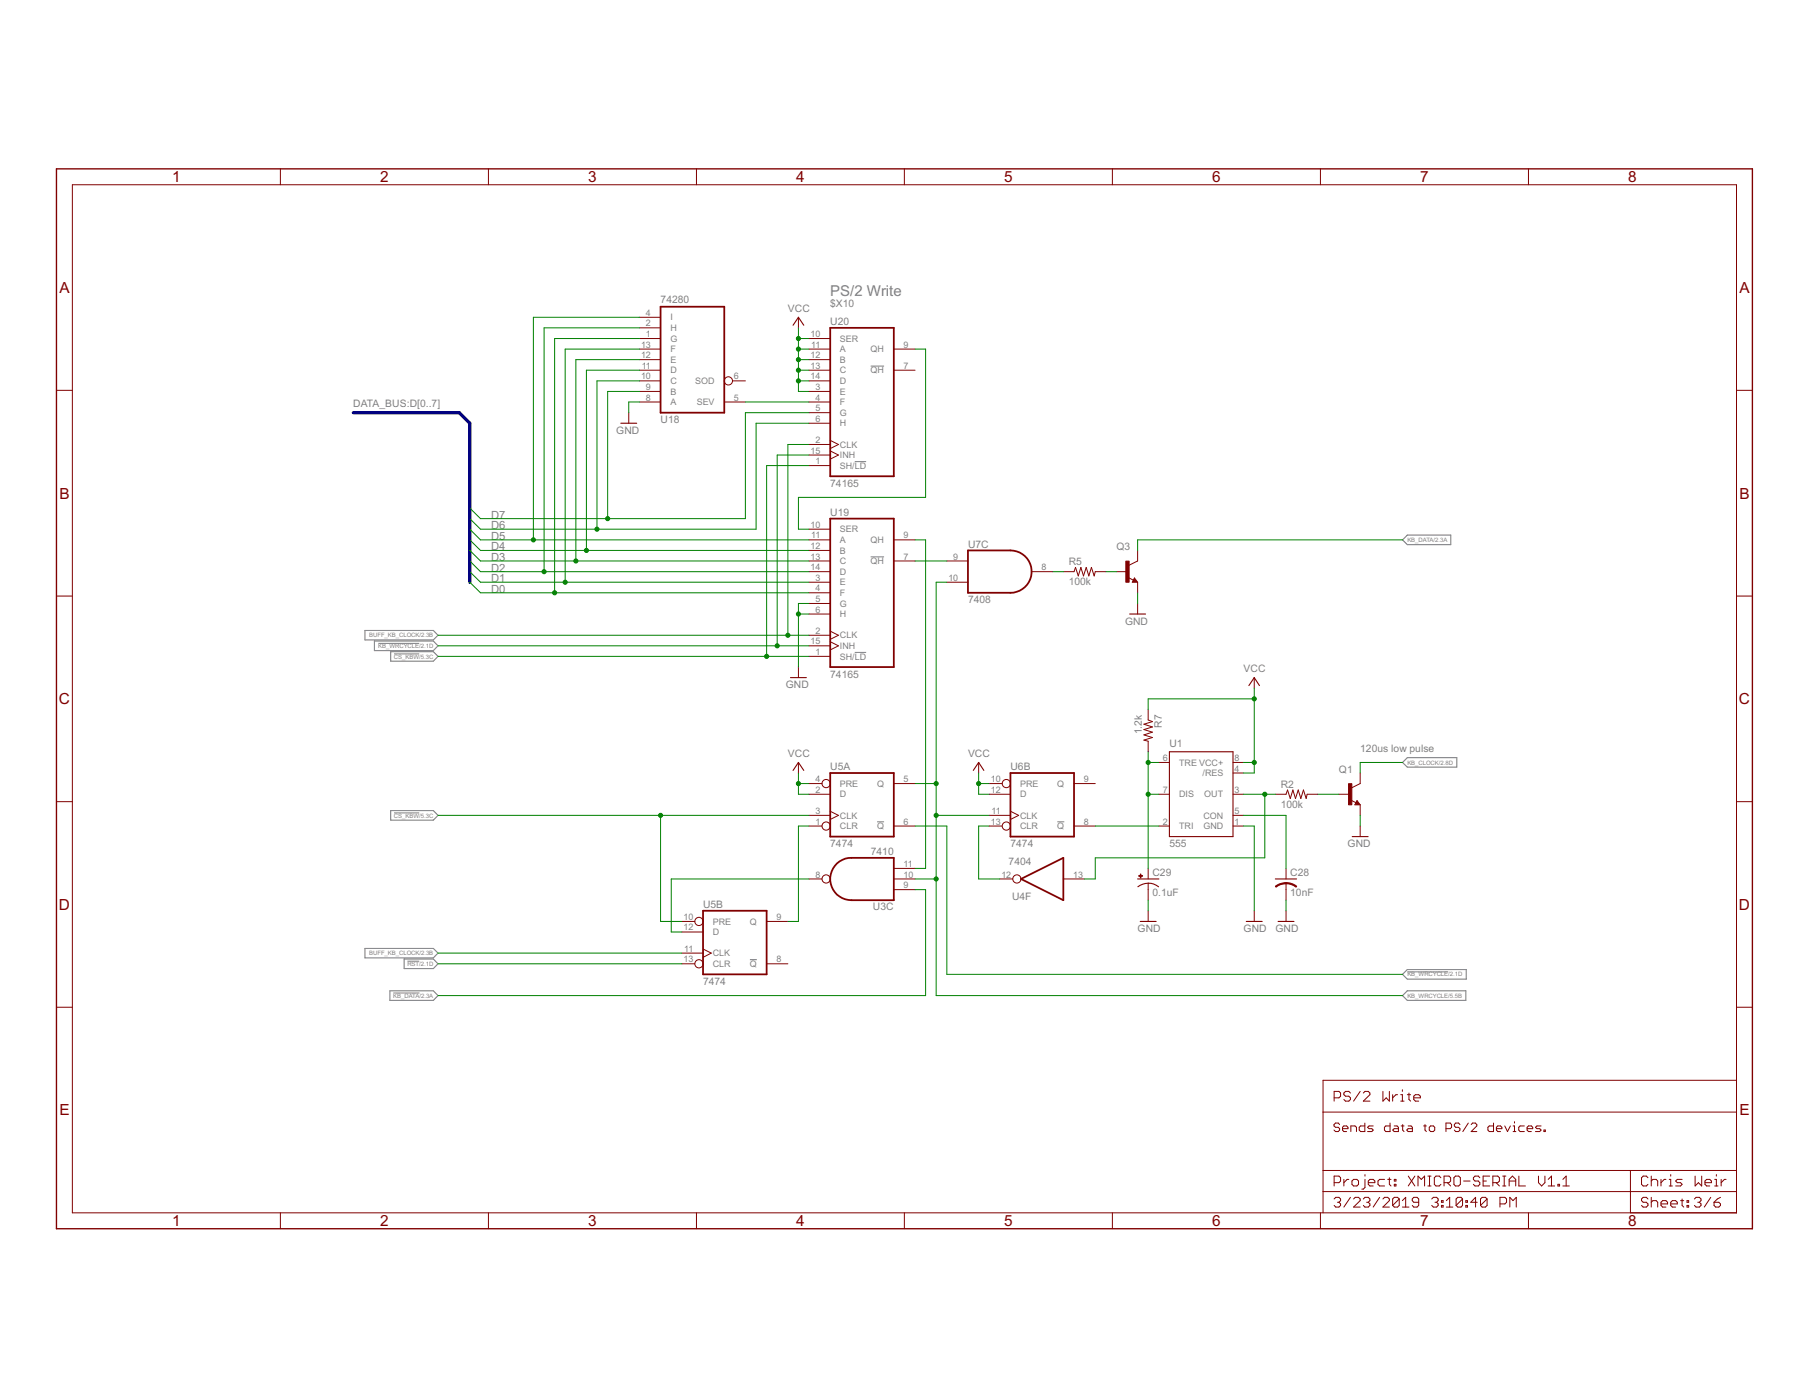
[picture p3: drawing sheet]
<svg xmlns="http://www.w3.org/2000/svg" width="279mm" height="216mm" viewBox="0 0 279 216" stroke-linecap="round" stroke-linejoin="round" font-family="sans-serif">
<g fill="none" stroke="#808080" stroke-width=".15">
<path d="M134.5 56.5h2M132 71.3h1.8M58.4 99.4h6.3M134.5 86h2M60.9 101h3.8M132 100.8h1.8M60.9 125.5h3.8M135.5 126.9h1M163.3 126.9h1.1M60.7 153.4h4.1M62.9 148.4h1.8M115.8 148.2h1.1"/>
<path d="M217.4 150.1h6.3"/>
</g>
<path d="M56.4 97.4h10.5l.7 .7-.7 .7h-10.5zM57.8 99h9.1l.7 .7-.7 .8h-9.1zM216.6 83.4l.8-.8h6.7v1.5h-6.7zM60.3 100.6h6.6l.7 .8-.7 .7h-6.6zM216.6 117.8l.8-.8h7.6v1.5h-7.6zM60.3 125.2h6.6l.7 .7-.7 .8h-6.6zM56.4 146.5h10.5l.7 .7-.7 .7h-10.5zM60.2 153h6.7l.7 .8-.7 .7h-6.7zM62.4 148.1h4.5l.7 .7-.7 .8h-4.5zM216.6 153.8l.8-.8h9v1.5h-9zM216.6 150.5l.8-.8h9.1v1.5h-9.1z" fill="none" stroke="#808080" stroke-width=".17"/>
<path d="M8.7 26.1h262v163.7h-262z" fill="none" stroke="#800000" stroke-width=".21"/>
<g fill="none" stroke="#800000" stroke-width=".15">
<path d="M11.2 28.5h257v158.8h-257zM43.3 26.1v2.4M75.4 26.1v2.4M107.6 26.1v2.4M139.7 26.1v2.4M171.8 26.1v2.4M203.9 26.1v2.4M236.1 26.1v2.4M98.8 52.3h3.2M98.8 50.6h3.2M98.8 49h3.2M98.8 58.8h3.2"/>
<path d="M98.8 57.2h3.2M98.8 55.5h3.2M98.8 53.9h3.2M113.1 58.8h2M123.3 49v1.6M124.9 52.3h3.3M124.9 58.8h3.3M124.9 57.2h3.3M124.9 55.5h3.3M124.9 53.9h3.3M138 57.2h3.3M138 53.9h3.3"/>
<path d="M8.7 60.3h2.5M97.1 63.7v1.7M98.8 62.1h3.2M98.8 60.5h3.2M111.9 62.1h3.2M124.9 62.1h3.3M124.9 60.5h3.3M124.9 71.9h3.3M124.9 68.6h3.3M124.9 63.7h3.3M124.9 65.4h3.3M124.9 70.3h3.3"/>
<path d="M128.2 68l1.3 .6-1.3 .7M128.2 69.6l1.3 .7-1.3 .6M268.2 60.3h2.5M8.7 92.1h2.5M124.9 89.9h3.3M124.9 88.3h3.3M124.9 98.1h3.3M124.9 91.5h3.3M124.9 93.2h3.3M124.9 94.8h3.3M124.9 86.6h3.3M124.9 83.4h3.3"/>
<path d="M124.9 81.7h3.3M124.9 85h3.3M124.9 99.7h3.3M128.2 97.5l1.3 .6-1.3 .6M128.2 99.1l1.3 .6-1.3 .7M138 86.6h3.3M138 83.4h3.3M146.2 89.9h3.3M146.2 86.6h3.3M159.3 88.3h3.3M164.2 88.3h1.7l.2-.7 .4 1.3 .4-1.3 .4 1.3 .5-1.3 .4 1.3 .4-1.3 .4 1.3 .2-.6h1.6M172.4 88.3h1.7"/>
<path d="M174.3 89.2l.7 .4M175.2 89.3l.5 .6h-.8zM175.7 85v1.6l-1.3 .7M175.7 89.9v1.6M175.7 93.2v1.6M268.2 92.1h2.5M123.3 103v1.6M123.3 117.8v1.6M124.9 101.4h3.3M151.2 117.8v1.6M177.3 109.6v1.6l.7 .2-1.3 .4 1.3 .5-1.3 .4 1.3 .4-1.3 .4 1.3 .4-1.3 .4 .6 .2v1.6M179 117.8h1.6"/>
<path d="M190.4 117.8h1.7M190.4 119.4h1.7M193.7 104.6v1.7M210.1 119.4v1.6l-1.3 .7M8.7 123.8h2.5M124.9 122.7h3.3M124.9 127.6h2.1M124.9 125.9h3.3M124.9 121h2.1M124.9 135.7h2.1M128.2 125.3l1.3 .6-1.3 .7M138 127.6h3.3"/>
<path d="M138 121h3.3M138 135.7h3.3M138 137.4h3.3M138 134.1h3.3M152.8 122.7h3.3M152.8 127.6h2M152.8 125.9h3.3M152.8 121h2M154.4 135.7h2M156.1 125.3l1.2 .6-1.2 .7M164.2 135.7h3.3M165.9 127.6h3.3"/>
<path d="M165.9 121h3.3M177.3 134.1v1.6M177.3 136.4v2.6M179 122.7h1.6M179 127.6h1.6M190.4 122.7h1.7M190.4 127.6h1.7M190.4 125.9h1.7M197 122.7h1.6l.3-.7 .4 1.3 .4-1.3 .4 1.3 .4-1.3 .4 1.3 .4-1.3 .4 1.3 .2-.6h1.6M198.6 134.1v1.6M198.6 136.4v2.6M206.8 122.7h1.6"/>
<path d="M208.6 123.6l.8 .4M209.6 123.6l.5 .7h-.8zM210.1 124.3v1.6M210.1 127.6v1.6M268.2 123.8h2.5M8.7 155.6h2.5M105.3 148.8h2M105.3 143.9h3.3M105.3 147.2h3.3M105.3 142.3h2M108.6 146.6l1.3 .6-1.3 .6M118.4 148.8h3.3"/>
<path d="M118.4 142.3h3.3M177.3 140.7v1.6M193.7 140.7v1.6M198.6 140.7v1.6M268.2 155.6h2.5M204.3 171.7h63.9M206.1 169.5h.7l.3-.2v-.5l-.3-.2h-.7v1.5M206.9 173.7l-.2-.3h-.4l-.3 .3v.2l.3 .2h.4l.2 .2v.2l-.2 .3h-.4l-.3-.3M207.3 174.3h.9v-.2l-.2-.2h-.4l-.3 .2v.4l.3 .3h.4M208.6 168.8l-.3-.2h-.5l-.2 .2v.3l.2 .2h.5l.3 .2v.3l-.3 .3h-.5l-.2-.3M208.6 174.8v-.9h.7l.2 .2v.7M210.1 168.6l-1 1.5"/>
<path d="M210.6 168.8l.2-.2h.5l.3 .2v.3l-1 1h1M210.8 173.4v1.4h-.7l-.2-.3v-.4l.2-.2h.7M212.1 173.9h-.6l-.3 .2 .3 .2h.4l.2 .2-.2 .3h-.7M213.6 168.6v1.5l.5-.6 .5 .6v-1.5M214.7 173.4v1.4h-.7l-.2-.3v-.4l.2-.2h.7M215.1 169.1v1M215.3 173.9h.5l.2 .2v.7h-.7l-.2-.3 .2-.2h.7M215.9 169.1h-.3l-.5 .4M216.3 170.1h.6M216.3 169.1h.3v1M216.4 173.9h.5M216.6 168.3v.3"/>
<path d="M216.6 173.7v.8l.3 .3M217.4 169.1h.5M217.5 173.9h.4l.2 .2v.7h-.6l-.2-.3 .2-.2h.6M217.6 168.8v1l.3 .3M218.4 169.5h1v-.2l-.3-.2h-.5l-.2 .2v.5l.2 .3h.5M219.9 173.9h.4M220.1 173.7v.8l.2 .3M220.7 174.1l.3-.2h.4l.2 .2v.4l-.2 .3h-.4l-.3-.3zM223.3 174.3h.7l.2-.2v-.4l-.2-.3h-.7v1.4M225.5 173.7l-.2-.3h-.5l-.2 .3v.2l.2 .2h.5l.2 .2v.2l-.2 .3h-.5l-.2-.3M226.8 173.4l-.9 1.4M227.2 173.7l.2-.3h.5l.2 .3v.2l-.9 .9h.9"/>
<path d="M230.7 173.4v1.4h-.7l-.2-.3v-.4l.2-.2h.7M231.1 174.3h.9v-.2l-.2-.2h-.5l-.2 .2v.4l.2 .3h.5M232.4 173.9l.4 .9 .5-.9M233.7 174.8h.4M233.7 173.9h.2v.9M233.9 173.2v.2M235.4 173.9h-.6l-.2 .2v.4l.2 .3h.6M235.9 174.3h.8v-.2l-.2-.2h-.4l-.2 .2v.4l.2 .3h.4M238 173.9h-.6l-.2 .2 .2 .2h.4l.2 .2-.2 .3h-.6M238.5 174.5h.2v.3h-.2zM268.2 166.8h-63.9v20.5M43.3 187.3v2.5"/>
<path d="M75.4 187.3v2.5M107.6 187.3v2.5M139.7 187.3v2.5M171.8 187.3v2.5M203.9 187.3v2.5M204.3 180.8h63.9M204.3 184h63.9M206.1 182.6h.7l.3-.2v-.5l-.3-.3h-.7v1.6M206.1 185.2l.2-.3h.5l.3 .3v.2l-.3 .3M206.6 185.7h.2M206.8 185.7l.3 .2v.3l-.3 .2h-.5l-.2-.2M207.6 182.1v1.1"/>
<path d="M208.3 182.1h-.2l-.5 .5M208.6 184.9l-1 1.5M209.1 182.1h.5l.2 .3v.5l-.2 .3h-.5l-.3-.3v-.5zM209.1 185.2l.2-.3h.5l.3 .3v.2l-1 1h1M210.6 185.2l.2-.3h.5l.3 .3v.2l-.3 .3M210.8 182.1v1.3l-.2 .2h-.3M210.8 181.4v.2M211.1 185.7h.2M211.3 182.6h1v-.2l-.2-.3h-.5l-.3 .3v.5l.3 .3h.5M211.3 185.7l.3 .2v.3l-.3 .2h-.5l-.2-.2M213.1 184.9l-1 1.5M213.6 185.2l.2-.3h.5l.3 .3v.2l-1 1h1"/>
<path d="M213.8 182.1h-.7l-.3 .3v.5l.3 .3h.7M214.3 182.1h.5M214.6 181.9v1l.2 .3M215.3 182.1h.3v.3h-.3zM215.3 182.9h.3v.3h-.3zM216.1 185.2l-.2-.3h-.6l-.2 .3v1M216.1 185.2v1l-.2 .2h-.6l-.2-.2M216.1 185.2l-1 1M216.6 186.4h1M216.6 185.4l.5-.5v1.5M217.5 181.6l1 1.6M218.5 181.6l-1 1.6"/>
<path d="M219 183.2v-1.6l.5 .5 .5-.5v1.6M219.1 185.7h-.7l-.3-.3v-.2l.3-.3h.5l.2 .3v1l-.2 .2h-.5l-.3-.2M220.5 181.6h.5M220.5 183.2h.5M220.8 181.6v1.6M221.1 185.2l.3-.3h.5l.2 .3v.2l-.2 .3M221.6 185.7h.3M221.9 185.7l.2 .2v.3l-.2 .2h-.5l-.3-.2M222.5 181.9l-.2-.3h-.5l-.3 .3v1l.3 .3h.5l.2-.3M222.6 185.4h.3v.3h-.3zM222.6 186.2h.3v.2h-.3zM223 182.6h.8l.2-.2v-.5l-.2-.3h-.8v1.6"/>
<path d="M223.4 186.4h1M223.4 185.4l.5-.5v1.5M223.5 182.6l.5 .6M224.8 181.6h.5l.3 .3v1l-.3 .3h-.5l-.2-.3v-1zM225.9 185.2l-.2-.3h-.6l-.2 .3v1M225.9 185.2v1l-.2 .2h-.6l-.2-.2M225.9 185.2l-1 1M226.1 182.4h1M226.4 185.4h.3v.3h-.3zM226.4 186.2h.3v.2h-.3zM228.2 185.7h-1l.7-.8v1.5M228.6 181.9l-.3-.3h-.5l-.2 .3v.2l.2 .3h.5l.3 .2v.3l-.3 .3h-.5l-.2-.3"/>
<path d="M229.1 182.4h.5M229.7 185.2l-.3-.3h-.5l-.2 .3v1M229.7 185.2v1l-.3 .2h-.5l-.2-.2M229.7 185.2l-1 1M230.1 181.6h-1v1.6h1M230.6 182.6h.7l.3-.2v-.5l-.3-.3h-.7v1.6M231.1 182.6l.5 .6M231.7 185.9h.7l.3-.2v-.5l-.3-.3h-.7v1.5M232.1 181.6h.5M232.1 183.2h.5M232.3 181.6v1.6M233.1 182.4h1"/>
<path d="M233.1 183.2v-1.1l.5-.5 .5 .5v1.1M233.2 186.4v-1.5l.5 .5 .5-.5v1.5M234.6 181.6v1.6h1M236.1 187.3v2.5M237.6 181.6v1l.5 .6 .5-.6v-1M239.1 183.2h1M239.1 182.1l.5-.5v1.6M240.6 182.9h.3v.3h-.3zM241.4 183.2h1M241.4 182.1l.5-.5v1.6M251.8 180.8v6.5M254.5 181.9l-.2-.3h-.5l-.3 .3v1l.3 .3h.5l.2-.3"/>
<path d="M254.5 185.2l-.2-.3h-.5l-.3 .3v.2l.3 .3h.5l.2 .2v.3l-.2 .2h-.5l-.3-.2M255 182.4l.3-.3h.5l.2 .3v.8M255 181.6v1.6M255 184.9v1.5M255 185.7l.3-.3h.5l.2 .3v.7M256.5 182.1v1.1M256.5 185.9h1.1v-.2l-.3-.3h-.5l-.3 .3v.5l.3 .2h.5M257.3 182.1h-.3l-.5 .5M257.8 182.1h.2v1.1M257.8 183.2h.5M258 181.4v.2M258 185.9h1.1v-.2l-.3-.3h-.5l-.3 .3v.5l.3 .2h.5"/>
<path d="M259.6 185.4h.5M259.8 182.1h-.7l-.3 .3 .3 .2h.5l.2 .3-.2 .3h-.8M259.8 185.2v1l.3 .2M260.6 185.4h.2v.3h-.2zM260.6 186.2h.2v.2h-.2zM261.7 185.2l.3-.3h.5l.2 .3v.2l-.2 .3M261.8 181.6v1.6l.5-.6 .5 .6v-1.6M262.2 185.7h.3M262.5 185.7l.2 .2v.3l-.2 .2h-.5l-.3-.2M263.3 182.6h1v-.2l-.2-.3h-.5l-.3 .3v.5l.3 .3h.5M264.2 184.9l-1 1.5M264.7 185.7h.8l.2 .2v.3l-.2 .2h-.5l-.3-.2z"/>
<path d="M264.8 182.1h.3v1.1M264.8 183.2h.5M265.1 181.4v.2M265.7 184.9l-.5 .3-.5 .5M265.8 182.1v1.1M266.6 182.1h-.3l-.5 .5"/>
<circle cx="112.5" cy="58.8" r=".64"/>
<circle cx="127.6" cy="135.7" r=".64"/>
<circle cx="127.6" cy="121" r=".64"/>
<circle cx="127.6" cy="127.6" r=".64"/>
<circle cx="155.4" cy="121" r=".64"/>
<circle cx="155.4" cy="127.6" r=".64"/>
<circle cx="157.1" cy="135.7" r=".64"/>
<circle cx="107.9" cy="148.8" r=".64"/>
<circle cx="107.9" cy="142.3" r=".64"/>
</g>
<path d="M102 47.4h9.9v16.3h-9.9zM128.2 50.6h9.8v23h-9.8zM128.2 80.1h9.8v22.9h-9.8zM149.5 85h6.6a3.3 3.3 0 0 1 3.2 3.3 3.3 3.3 0 0 1-3.2 3.2h-6.6zM128.2 119.4h9.8v9.8h-9.8zM156.1 119.4h9.8v9.8h-9.8zM129.3 133.3a3.3 3.3 0 0 1 2.2-.8h6.5v6.5h-6.5a3.3 3.3 0 0 1-3-2.1 3.3 3.3 0 0 1 .8-3.6zM157.7 135.7l6.5-3.2v6.5zM108.6 140.7h9.8v9.8h-9.8z" fill="none" stroke="#800000" stroke-width=".28"/>
<g fill="none" stroke="#800000" stroke-width=".17">
<path d="M122.5 50.2l.8-1.2 .8 1.2M95.9 65.4h2.4M174.5 94.8h2.4M175.2 89.6l.1 .1h-.3l.2-.3 .3 .4h-.5M122.1 104.6h2.4M122.5 119l.8-1.2 .8 1.2M150.3 119l.9-1.2 .8 1.2M180.6 116.1h9.8v13.1h-9.8zM192.9 105.9l.8-1.3 .8 1.3M175.7 135.7h3.3M175.7 136.9a2.6 2.6 0 0 1 3.2 0M197 135.7h3.3"/>
<path d="M208.9 129.2h2.4M209.6 124l.1 .1h-.3l.2-.3 .3 .4h-.5M176.1 142.3h2.5M192.5 142.3h2.4M197.4 142.3h2.5"/>
</g>
<g fill="#800000" stroke="#800000" stroke-width=".15">
<path d="M173.9 86.7h.5v3.2h-.5z"/>
<path d="M208.3 121h.5v3.3h-.5z"/>
<path d="M175.9 135.2h.6v.1h-.6z"/>
<path d="M176.1 135h.1v.6h-.1z"/>
</g>
<g fill="#800000" stroke="#800000" stroke-width=".15">
<path d="M198.6 136.3a2.38 2.38 0 0 1 1.7 .6l-.1 .1a2.44 2.44 0 0 0-1.6-.5z" fill-rule="evenodd"/>
<path d="M197 136.9l1-.5 .6-.1v.2a2.34 2.34 0 0 0-1.5 .5z" fill-rule="evenodd"/>
</g>
<path d="M54.6 63.7h16.3l1.7 1.7v24.5" fill="none" stroke="#000080" stroke-width=".51"/>
<g fill="none" stroke="#008000" stroke-width=".15">
<path d="M98.8 58.8h-6.6v22.9M98.8 49h-16.4v34.4M98.8 57.2h-8.2v27.8M98.8 55.5h-9.9v31.1M98.8 50.6h-14.8v37.7M98.8 53.9h-11.5v36M98.8 52.3h-13.1v39.2M123.3 50.6v9.9h1.6M123.3 58.8h1.6M123.3 57.2h1.6M123.3 55.5h1.6M123.3 53.9h1.6"/>
<path d="M123.3 52.3h1.6M141.3 53.9h1.7v22.9h-19.7v4.9h1.6M98.8 60.5h-4.9v19.6M98.8 62.1h-1.7v1.6M115.1 62.1h9.8M124.9 63.7h-9.8v16.4h-40.9l-1.6-1.6M124.9 65.4h-8.1v16.3h-42.6l-1.6-1.6M124.9 70.3h-4.9v29.4M124.9 71.9h-6.5v29.5M124.9 68.6h-3.2v29.5M67.6 99.7h57.3M67.6 98.1h57.3"/>
<path d="M72.6 81.7l1.6 1.7h50.7M72.6 83.4l1.6 1.6h50.7M72.6 85l1.6 1.6h50.7M72.6 86.6l1.6 1.7h50.7M72.6 88.3l1.6 1.6h50.7M72.6 89.9l1.6 1.6h50.7M123.3 94.8h1.6M124.9 93.2h-1.6v9.8M141.3 83.4h1.7v50.7h-1.7M141.3 86.6h4.9M146.2 89.9h-1.6v63.9h72M162.6 88.3h1.6"/>
<path d="M170.8 88.3h1.6M175.7 91.5v1.7M216.6 83.4h-40.9v1.6M67.6 101.4h57.3M123.3 119.4v3.3h1.6M151.2 119.4v3.3h1.6M177.3 117.8h1.7M177.3 116.1v18M192.1 117.8h1.6M193.7 106.3v13.1h-1.6M193.7 107.9h-16.4v1.7M216.6 117.8h-6.5v1.6"/>
<path d="M67.6 125.9h57.3M102 125.9v16.4h3.3M123.3 121h1.6M124.9 127.6h-1.6v14.7h-1.6M124.9 135.7h-21.2v8.2h1.6M141.3 121h3.3M141.3 127.6h4.9v22.9h70.4M141.3 137.4h1.7v16.4h-75.4M141.3 135.7h3.3M144.6 125.9h8.2M151.2 121h1.6M152.8 127.6h-1.6v8.1h3.2"/>
<path d="M169.2 127.6h9.8M177.3 122.7h1.7M177.3 139v1.7M192.1 122.7h4.9M192.1 127.6h1.6v13.1M192.1 125.9h6.5v8.2M195.3 122.7v9.8h-26.1v3.2h-1.7M198.6 139v1.7M203.5 122.7h3.3M210.1 125.9v1.7M67.6 148.8h37.7M67.6 147.2h37.7"/>
</g>
<g fill="#008000" stroke="#008000" stroke-width=".15">
<circle cx="93.9" cy="80.1" r=".32"/>
<circle cx="92.2" cy="81.7" r=".32"/>
<circle cx="82.4" cy="83.4" r=".32"/>
<circle cx="90.6" cy="85" r=".32"/>
<circle cx="88.9" cy="86.6" r=".32"/>
<circle cx="84" cy="88.3" r=".32"/>
<circle cx="87.3" cy="89.9" r=".32"/>
<circle cx="85.7" cy="91.5" r=".32"/>
<circle cx="123.3" cy="58.8" r=".32"/>
<circle cx="123.3" cy="57.2" r=".32"/>
<circle cx="123.3" cy="55.5" r=".32"/>
<circle cx="123.3" cy="53.9" r=".32"/>
<circle cx="123.3" cy="52.3" r=".32"/>
<circle cx="123.3" cy="121" r=".32"/>
<circle cx="193.7" cy="117.8" r=".32"/>
<circle cx="193.7" cy="107.9" r=".32"/>
<circle cx="151.2" cy="121" r=".32"/>
<circle cx="123.3" cy="94.8" r=".32"/>
<circle cx="120" cy="99.7" r=".32"/>
<circle cx="177.3" cy="117.8" r=".32"/>
<circle cx="177.3" cy="122.7" r=".32"/>
<circle cx="195.3" cy="122.7" r=".32"/>
<circle cx="102" cy="125.9" r=".32"/>
<circle cx="118.4" cy="101.4" r=".32"/>
<circle cx="121.7" cy="98.1" r=".32"/>
<circle cx="144.6" cy="121" r=".32"/>
<circle cx="144.6" cy="135.7" r=".32"/>
<circle cx="144.6" cy="125.9" r=".32"/>
</g>
<g font-size="2.6" fill="#800000">
<text x="26.6" y="28.1">1</text>
<text x="58.7" y="28.1">2</text>
<text x="90.8" y="28.1">3</text>
<text x="123" y="28.1">4</text>
<text x="155.1" y="28.1">5</text>
<text x="187.2" y="28.1">6</text>
<text x="219.3" y="28.1">7</text>
<text x="251.5" y="28.1">8</text>
<text x="9.2" y="45.2">A</text>
<text x="268.6" y="45.2">A</text>
<text x="9.2" y="77">B</text>
<text x="268.6" y="77">B</text>
<text x="9.1" y="108.7">C</text>
<text x="268.6" y="108.7">C</text>
<text x="9.1" y="140.5">D</text>
<text x="268.6" y="140.5">D</text>
<text x="9.2" y="172.3">E</text>
<text x="268.6" y="172.3">E</text>
<text x="26.6" y="189.4">1</text>
<text x="58.7" y="189.4">2</text>
<text x="90.8" y="189.4">3</text>
<text x="123" y="189.4">4</text>
<text x="155.1" y="189.4">5</text>
<text x="187.2" y="189.4">6</text>
<text x="219.3" y="189.4">7</text>
<text x="251.5" y="189.4">8</text>
</g>
<text font-size="2.6" fill="#808080" x="128.2" y="45.7">PS/2 Write</text>
<g font-size="1.9" fill="#808080">
<text x="75.8" y="80.1">D7</text>
<text x="75.8" y="81.7">D6</text>
<text x="75.8" y="83.4">D5</text>
<text x="75.8" y="85">D4</text>
<text x="75.8" y="86.6">D3</text>
<text x="75.8" y="88.3">D2</text>
<text x="75.8" y="89.9">D1</text>
<text x="75.8" y="91.6">D0</text>
</g>
<g font-size="1.8" fill="#808080">
<text x="102" y="46.9">74280</text>
<text x="128.2" y="47.4">$X10</text>
<text x="121.7" y="48.2">VCC</text>
<text x="128.2" y="50.2">U20</text>
<text x="54.6" y="62.9">DATA_BUS:D[0..7]</text>
<text x="102" y="65.3">U18</text>
<text x="95.2" y="67">GND</text>
<text x="128.2" y="75.2">74165</text>
<text x="128.2" y="79.7">U19</text>
<text x="149.5" y="84.6">U7C</text>
<text x="165.1" y="87.3">R5</text>
<text x="172.4" y="85">Q3</text>
<text x="149.5" y="93.2">7408</text>
<text x="165.1" y="90.4">100k</text>
<text x="173.8" y="96.5">GND</text>
<text x="121.4" y="106.3">GND</text>
<text x="128.2" y="104.6">74165</text>
<text x="192.1" y="103.8">VCC</text>
<text x="176.4" y="113.4" transform="rotate(-90 176.4 113.4)">1.2k</text>
<text x="179.4" y="112.4" transform="rotate(-90 179.4 112.4)">R7</text>
<text x="121.7" y="116.9">VCC</text>
<text x="128.2" y="119">U5A</text>
<text x="149.5" y="116.9">VCC</text>
<text x="156.1" y="119">U6B</text>
<text x="180.6" y="115.3">U1</text>
<text x="206.8" y="119.4">Q1</text>
<text x="210.1" y="116.1">120us low pulse</text>
<text x="197.8" y="124.8">100k</text>
<text x="197.8" y="121.7">R2</text>
<text x="128.2" y="130.8">7474</text>
<text x="134.5" y="132">7410</text>
<text x="156.1" y="130.8">7474</text>
<text x="180.6" y="130.8">555</text>
<text x="208.1" y="130.8">GND</text>
<text x="155.8" y="133.6">7404</text>
<text x="178" y="135.3">C29</text>
<text x="199.3" y="135.3">C28</text>
<text x="108.6" y="140.2">U5B</text>
<text x="134.8" y="140.6">U3C</text>
<text x="156.3" y="138.9">U4F</text>
<text x="175.7" y="143.9">GND</text>
<text x="178" y="138.4">0.1uF</text>
<text x="192.1" y="143.9">GND</text>
<text x="197" y="143.9">GND</text>
<text x="199.3" y="138.4">10nF</text>
<text x="108.6" y="152.1">7474</text>
</g>
<g font-size="1.5" fill="#808080">
<text x="99" y="53.7">13</text>
<text x="99.8" y="52">1</text>
<text x="99.8" y="50.4">2</text>
<text x="99.8" y="48.8">4</text>
<text x="103.5" y="52.8">G</text>
<text x="103.5" y="51.1">H</text>
<text x="103.5" y="49.5">I</text>
<text x="125.2" y="52">10</text>
<text x="125.3" y="53.7">11</text>
<text x="129.7" y="52.8">SER</text>
<text x="139.6" y="53.7">9</text>
<text x="99" y="58.6">10</text>
<text x="99" y="55.3">12</text>
<text x="99.1" y="57">11</text>
<text x="103.5" y="59.3">C</text>
<text x="103.5" y="57.7">D</text>
<text x="103.5" y="56">E</text>
<text x="103.5" y="54.4">F</text>
<text x="107.4" y="59.3">SOD</text>
<text x="113.4" y="58.6">6</text>
<text x="125.2" y="55.3">12</text>
<text x="125.2" y="57">13</text>
<text x="125.2" y="58.6">14</text>
<text x="129.7" y="54.4">A</text>
<text x="129.7" y="56">B</text>
<text x="129.7" y="57.7">C</text>
<text x="129.7" y="59.3">D</text>
<text x="134.5" y="57.7">QH</text>
<text x="134.5" y="54.4">QH</text>
<text x="139.6" y="57">7</text>
<text x="99.8" y="61.9">8</text>
<text x="99.8" y="60.2">9</text>
<text x="103.5" y="62.6">A</text>
<text x="103.5" y="60.9">B</text>
<text x="107.6" y="62.6">SEV</text>
<text x="113.4" y="61.9">5</text>
<text x="126" y="60.2">3</text>
<text x="126" y="61.9">4</text>
<text x="126" y="63.5">5</text>
<text x="126" y="65.1">6</text>
<text x="129.7" y="60.9">E</text>
<text x="129.7" y="62.6">F</text>
<text x="129.7" y="64.2">G</text>
<text x="129.7" y="65.9">H</text>
<text x="125.2" y="70">15</text>
<text x="126" y="71.7">1</text>
<text x="126" y="68.4">2</text>
<text x="129.7" y="69.1">CLK</text>
<text x="129.7" y="70.8">INH</text>
<text x="129.7" y="72.4">SH/LD</text>
<text x="125.2" y="81.5">10</text>
<text x="125.3" y="83.1">11</text>
<text x="129.7" y="82.2">SER</text>
<text x="129.7" y="83.9">A</text>
<text x="134.5" y="83.9">QH</text>
<text x="139.6" y="83.1">9</text>
<text x="125.2" y="84.8">12</text>
<text x="125.2" y="86.4">13</text>
<text x="125.2" y="88.1">14</text>
<text x="126" y="89.7">3</text>
<text x="129.7" y="85.5">B</text>
<text x="129.7" y="87.1">C</text>
<text x="129.7" y="88.8">D</text>
<text x="134.5" y="87.1">QH</text>
<text x="139.6" y="86.4">7</text>
<text x="146.5" y="89.7">10</text>
<text x="147.2" y="86.4">9</text>
<text x="160.8" y="88.1">8</text>
<text x="126" y="91.3">4</text>
<text x="126" y="93">5</text>
<text x="126" y="94.6">6</text>
<text x="129.7" y="90.4">E</text>
<text x="129.7" y="92">F</text>
<text x="129.7" y="93.7">G</text>
<text x="129.7" y="95.3">H</text>
<text x="125.2" y="99.5">15</text>
<text x="126" y="101.1">1</text>
<text x="126" y="97.9">2</text>
<text x="129.7" y="101.9">SH/LD</text>
<text x="129.7" y="98.6">CLK</text>
<text x="129.7" y="100.2">INH</text>
<text x="179.6" y="117.5">6</text>
<text x="182.1" y="118.2">TRE VCC+</text>
<text x="185.7" y="119.9">/RES</text>
<text x="190.7" y="117.5">8</text>
<text x="190.7" y="119.1">4</text>
<text x="126" y="122.4">2</text>
<text x="126" y="125.7">3</text>
<text x="126" y="120.8">4</text>
<text x="129.7" y="123.1">D</text>
<text x="129.7" y="121.5">PRE</text>
<text x="135.5" y="121.5">Q</text>
<text x="139.6" y="120.8">5</text>
<text x="153" y="122.4">12</text>
<text x="153" y="120.8">10</text>
<text x="153.1" y="125.7">11</text>
<text x="157.6" y="123.1">D</text>
<text x="157.6" y="121.5">PRE</text>
<text x="163.3" y="121.5">Q</text>
<text x="167.4" y="120.8">9</text>
<text x="179.6" y="122.4">7</text>
<text x="182.1" y="123.1">DIS</text>
<text x="186" y="123.1">OUT</text>
<text x="190.7" y="122.4">3</text>
<text x="190.7" y="125.7">5</text>
<text x="126" y="127.3">1</text>
<text x="129.7" y="128.1">CLR</text>
<text x="129.7" y="126.4">CLK</text>
<text x="135.5" y="128">Q</text>
<text x="139.6" y="127.3">6</text>
<text x="153" y="127.3">13</text>
<text x="157.6" y="128.1">CLR</text>
<text x="157.6" y="126.4">CLK</text>
<text x="163.3" y="128">Q</text>
<text x="167.4" y="127.3">8</text>
<text x="179.6" y="127.3">2</text>
<text x="182.1" y="128.1">TRI</text>
<text x="185.9" y="128">GND</text>
<text x="185.9" y="126.4">CON</text>
<text x="190.7" y="127.3">1</text>
<text x="126" y="135.5">8</text>
<text x="139.6" y="137.2">9</text>
<text x="139.6" y="135.5">10</text>
<text x="139.6" y="133.9">11</text>
<text x="154.7" y="135.5">12</text>
<text x="165.7" y="135.5">13</text>
<text x="105.6" y="143.7">12</text>
<text x="105.6" y="142.1">10</text>
<text x="110.1" y="142.8">PRE</text>
<text x="115.8" y="142.8">Q</text>
<text x="119.9" y="142.1">9</text>
<text x="105.6" y="148.6">13</text>
<text x="105.7" y="147">11</text>
<text x="110.1" y="149.3">CLR</text>
<text x="110.1" y="144.4">D</text>
<text x="110.1" y="147.7">CLK</text>
<text x="115.8" y="149.3">Q</text>
<text x="119.9" y="148.6">8</text>
</g>
<g font-size="1" fill="#808080">
<text x="217.4" y="83.7">KB_DATA/2.3A</text>
<text x="57" y="98.4">BUFF_KB_CLOCK/2.3B</text>
<text x="58.4" y="100.1">KB_WRCYCLE/2.1D</text>
<text x="60.8" y="101.7">CS_KBW/5.3C</text>
<text x="217.4" y="118.1">KB_CLOCK/2.8D</text>
<text x="60.8" y="126.3">CS_KBW/5.3C</text>
<text x="57" y="147.5">BUFF_KB_CLOCK/2.3B</text>
<text x="62.9" y="149.2">RST/2.1D</text>
<text x="60.7" y="154.1">KB_DATA/2.3A</text>
<text x="217.4" y="150.8">KB_WRCYCLE/2.1D</text>
<text x="217.4" y="154.1">KB_WRCYCLE/5.5B</text>
</g>
</svg>
